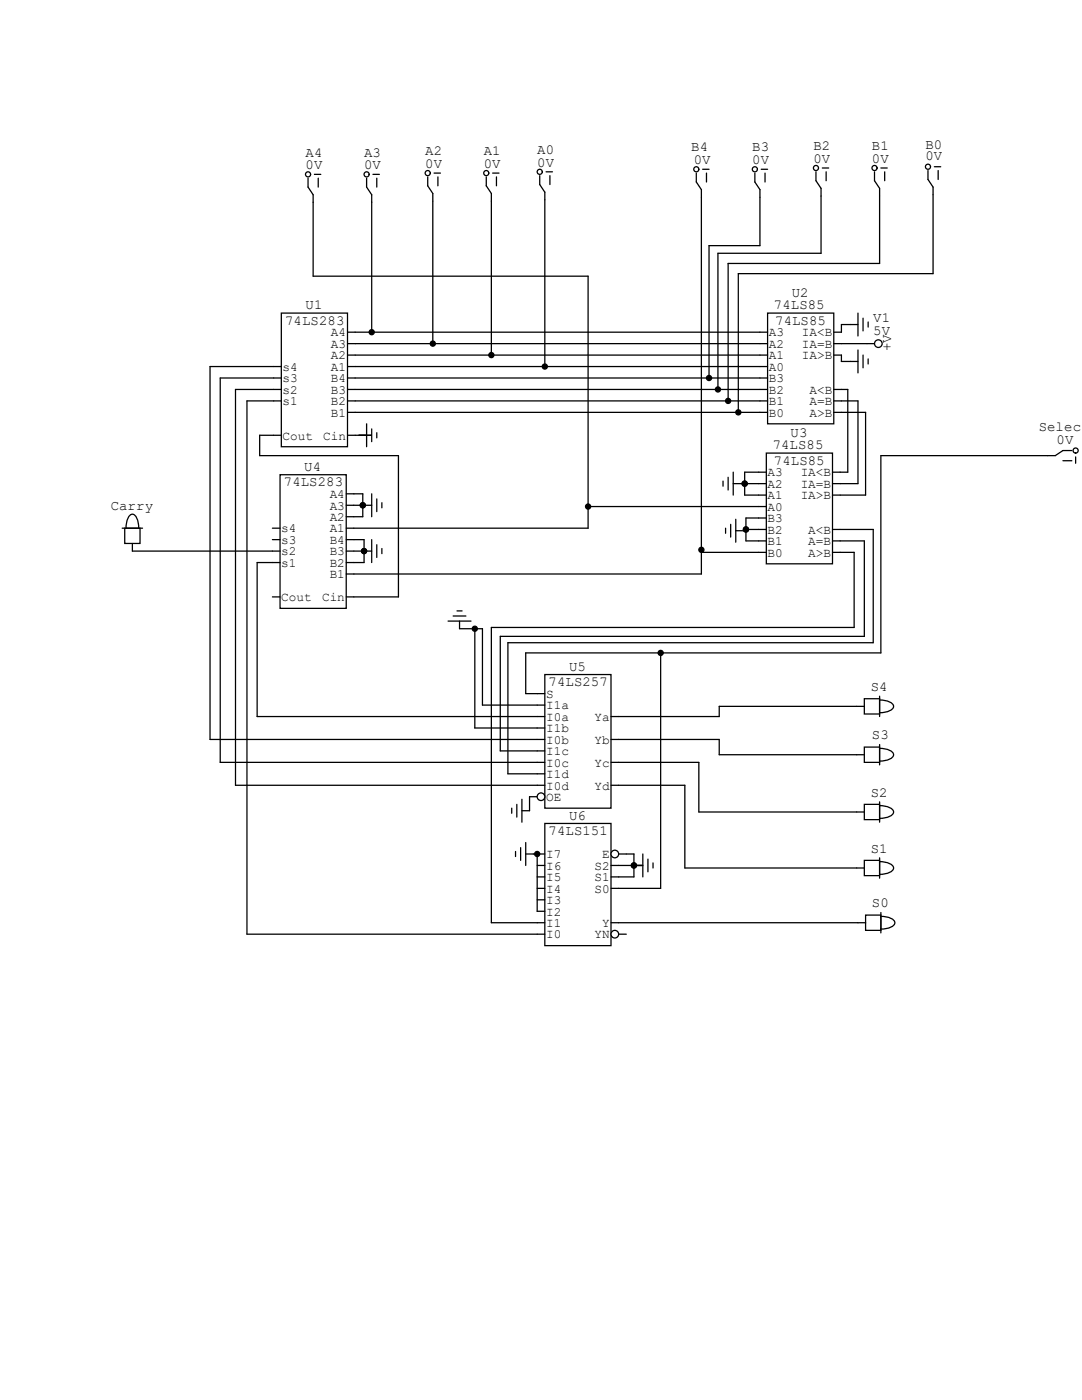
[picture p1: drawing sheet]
<svg xmlns="http://www.w3.org/2000/svg" width="216mm" height="279mm" viewBox="0 0 216 279" stroke-linecap="round" stroke-linejoin="round" font-family="sans-serif">
<g fill="none" stroke="#000" stroke-width=".25">
<path d="M61.5 35.6v1.7l1 1.6v1.5M62.7 34.8h1.3M63.5 35.6v1.7M73.2 35.6v1.7l1 1.6v1.5M74.4 34.8h1.3M75.2 35.6v1.7M85.3 35.3v1.8l1.1 1.5v1.5M86.6 34.5h1.3M87.4 35.3v1.8M97 35.3v1.8l1 1.5v1.5M98.3 34.5h1.3M99.1 35.3v1.8"/>
<path d="M107.7 35.1v1.7l1 1.6v1.5M109 34.3h1.2M109.7 35.1v1.7M138.9 34.5v1.8l1.1 1.5v1.6M140.2 33.8h1.3M141 34.5v1.8M150.6 34.5v1.8l1 1.5v1.6M151.9 33.8h1.3M152.7 34.5v1.8M162.8 34.3v1.8l1 1.5v1.5M164.1 33.5h1.3M164.8 34.3v1.8"/>
<path d="M174.5 34.3v1.8l1 1.5v1.5M175.8 33.5h1.2M176.5 34.3v1.8M185.2 34v1.8l1 1.5v1.6M186.4 33.3h1.3M187.2 34v1.8M212.1 91.9h1.8M213.9 89.9h-1.8l-1.5 1h-1.6M214.6 91.2v1.3M89.4 124h4.6M90.4 122.9h2.6M91.2 121.9h1"/>
<path d="M91.7 124v1.5"/>
<circle cx="61.5" cy="34.8" r=".51"/>
<circle cx="73.2" cy="34.8" r=".51"/>
<circle cx="85.3" cy="34.5" r=".51"/>
<circle cx="97" cy="34.5" r=".51"/>
<circle cx="107.7" cy="34.3" r=".51"/>
<circle cx="138.9" cy="33.8" r=".51"/>
<circle cx="150.6" cy="33.8" r=".51"/>
<circle cx="162.8" cy="33.5" r=".51"/>
<circle cx="174.5" cy="33.5" r=".51"/>
<circle cx="185.2" cy="33.3" r=".51"/>
<circle cx="214.6" cy="89.9" r=".51"/>
</g>
<g fill="#fff" stroke="#000" stroke-width=".25">
<path d="M173.1 140.3a4.9 4.9 0 0 1 4.8 0 .73 .73 0 0 1 0 1.3 4.9 4.9 0 0 1-4.8 0 .73 .73 0 0 1 0-1.3z" fill-rule="evenodd"/>
<path d="M172.5 139.4h3v3.1h-3z" fill-rule="evenodd"/>
</g>
<path d="M175.5 138.9v4.1M170.9 141h1.6" fill="none" stroke="#000" stroke-width=".25"/>
<g fill="#fff" stroke="#000" stroke-width=".25">
<path d="M173.1 150a4.9 4.9 0 0 1 4.8 0 .73 .73 0 0 1 0 1.3 4.9 4.9 0 0 1-4.8 0 .73 .73 0 0 1 0-1.3z" fill-rule="evenodd"/>
<path d="M172.5 149.1h3v3h-3z" fill-rule="evenodd"/>
</g>
<path d="M170.9 150.6h1.6M175.5 148.6v4.1" fill="none" stroke="#000" stroke-width=".25"/>
<g fill="#fff" stroke="#000" stroke-width=".25">
<path d="M173.1 161.4a4.9 4.9 0 0 1 4.8 0 .73 .73 0 0 1 0 1.3 4.9 4.9 0 0 1-4.8 0 .73 .73 0 0 1 0-1.3z" fill-rule="evenodd"/>
<path d="M172.5 160.5h3v3.1h-3z" fill-rule="evenodd"/>
</g>
<path d="M170.9 162.1h1.6M175.5 160v4.1" fill="none" stroke="#000" stroke-width=".25"/>
<g fill="#fff" stroke="#000" stroke-width=".25">
<path d="M173.1 172.6a4.9 4.9 0 0 1 4.8 0 .73 .73 0 0 1 0 1.3 4.9 4.9 0 0 1-4.8 0 .73 .73 0 0 1 0-1.3z" fill-rule="evenodd"/>
<path d="M172.5 171.7h3v3.1h-3z" fill-rule="evenodd"/>
</g>
<path d="M170.9 173.2h1.6M175.5 171.2v4.1" fill="none" stroke="#000" stroke-width=".25"/>
<g fill="#fff" stroke="#000" stroke-width=".25">
<path d="M173.4 183.5a4.9 4.9 0 0 1 4.8 0 .73 .73 0 0 1 0 1.3 4.9 4.9 0 0 1-4.8 0 .73 .73 0 0 1 0-1.3z" fill-rule="evenodd"/>
<path d="M172.7 182.6h3.1v3.1h-3.1z" fill-rule="evenodd"/>
</g>
<g fill="none" stroke="#000" stroke-width=".25">
<path d="M104.1 159.5v4.6M102.1 161.3v1M102.9 169.9v1M103.1 160.5v2.6M103.9 169.2v2.5M104.1 161.8h1.6M104.9 168.1v4.6M104.9 170.4h1.5M126.7 172.7h1.6M128.3 170.4v4.6M129.3 171.4v2.6M130.3 172.2v1"/>
<path d="M171.2 184.1h1.5M175.8 182.1v4.1"/>
</g>
<path d="M108.7 164.3h13.2v24.4h-13.2z" fill-rule="evenodd" fill="#fff" stroke="#000" stroke-width=".25"/>
<path d="M107.2 170.4h1.5M107.2 172.7h1.5M107.2 175h1.5M107.2 177.3h1.5M107.2 179.6h1.5M123.4 170.4h1.6M107.2 181.9h1.5M107.2 184.1h1.5M107.2 186.4h1.5" fill="none" stroke="#000" stroke-width=".25"/>
<circle cx="122.7" cy="170.4" r=".76" fill="#fff" stroke="#000" stroke-width=".25"/>
<path d="M121.9 172.7h1.5M121.9 175h1.5M121.9 177.3h1.5M121.9 184.1h1.5M123.4 186.4h1.6" fill="none" stroke="#000" stroke-width=".25"/>
<g fill="#fff" stroke="#000" stroke-width=".25">
<path d="M25.8 103a.73 .73 0 0 1 1.3 0 4.9 4.9 0 0 1 0 4.8 .73 .73 0 0 1-1.3 0 4.9 4.9 0 0 1 0-4.8z" fill-rule="evenodd"/>
<path d="M24.9 105.4h3v3.1h-3z" fill-rule="evenodd"/>
<circle cx="122.7" cy="186.4" r=".76"/>
</g>
<path d="M24.4 105.4h4M26.4 108.5v1.5" fill="none" stroke="#000" stroke-width=".25"/>
<path d="M108.7 134.6h13.2v26.7h-13.2z" fill-rule="evenodd" fill="#fff" stroke="#000" stroke-width=".25"/>
<path d="M107.2 138.4h1.5M105.7 159h1.5M107.2 140.7h1.5M107.2 143h1.5M107.2 145.3h1.5M107.2 147.6h1.5M107.2 149.9h1.5M107.2 152.1h1.5M107.2 154.4h1.5M107.2 156.7h1.5" fill="none" stroke="#000" stroke-width=".25"/>
<circle cx="107.9" cy="159" r=".76" fill="#fff" stroke="#000" stroke-width=".25"/>
<path d="M74.2 98.6v4.5M75.2 99.6v2.5M72.6 110h1.6M72.6 100.8h1.6M74.2 107.7v4.6M75.2 108.7v2.6M76.2 100.3v1M76.2 109.5v1M121.9 143h1.5M121.9 147.6h1.5M121.9 152.1h1.5M121.9 156.7h1.5" fill="none" stroke="#000" stroke-width=".25"/>
<path d="M55.9 94.7h13.2v26.7h-13.2z" fill-rule="evenodd" fill="#fff" stroke="#000" stroke-width=".25"/>
<g fill="none" stroke="#000" stroke-width=".25">
<path d="M169.7 72.1h1.5M169.7 64.8h1.5M171.2 62.5v4.6M171.2 69.8v4.6M172.2 63.5v2.5M172.2 70.9v2.5M173 68.6h1.5M173.2 64.3v1M173.2 71.6v1M69.1 98.6h1.5M144.3 96v1M145.3 95.2v2.6"/>
<path d="M146.3 94.2v4.6M146.3 96.5h1.5M54.4 105.4h1.5M54.4 107.7h1.5M54.4 110h1.5M54.4 112.3h1.5M54.4 119.1h1.5M69.1 100.8h1.5M69.1 103.1h1.5M69.1 105.4h1.5M69.1 107.7h1.5M69.1 110h1.5"/>
<path d="M69.1 112.3h1.5M69.1 114.6h1.5M69.1 119.1h1.5M144.8 105.4v1M145.8 104.6v2.6M146.8 103.6v4.6M146.8 105.9h1.5"/>
</g>
<g fill="#fff" stroke="#000" stroke-width=".25">
<path d="M152.9 90.4h13.2v22.1h-13.2z" fill-rule="evenodd"/>
<circle cx="175.3" cy="68.6" r=".76"/>
</g>
<g fill="none" stroke="#000" stroke-width=".25">
<path d="M151.4 94.2h1.5M151.4 96.5h1.5M151.4 98.8h1.5M166.1 94.2h1.5M166.1 96.5h1.5M166.1 98.8h1.5M151.4 101.1h1.5M151.4 103.4h1.5M151.4 105.7h1.5M151.4 107.9h1.5M151.4 110.2h1.5M166.1 105.7h1.5"/>
<path d="M166.1 107.9h1.5M166.1 110.2h1.5"/>
</g>
<path d="M153.2 62.5h13.2v22.1h-13.2z" fill-rule="evenodd" fill="#fff" stroke="#000" stroke-width=".25"/>
<g fill="none" stroke="#000" stroke-width=".25">
<path d="M151.6 66.3h1.6M151.6 68.6h1.6M151.6 70.9h1.6M151.6 73.2h1.6M151.6 75.4h1.6M151.6 77.7h1.6M166.4 66.3h1.5M166.4 68.6h1.5M166.4 70.9h1.5M166.4 77.7h1.5M71.6 86.9h1.6M73.2 84.6v4.6"/>
<path d="M74.2 85.6v2.5M75.2 86.4v1M151.6 80h1.6M151.6 82.3h1.6M166.4 80h1.5M166.4 82.3h1.5"/>
</g>
<path d="M56.1 62.5h13.2v26.7h-13.2z" fill-rule="evenodd" fill="#fff" stroke="#000" stroke-width=".25"/>
<g fill="none" stroke="#000" stroke-width=".25">
<path d="M108.7 39.9v33.3M140 39.4v75.2h-69.4M151.6 39.4v9.6h-10.1v26.4M163.8 39.1v11.4h-20.5v27.2M175.5 39.1v13.5h-30.2v27.4M186.2 38.9v15.7h-38.9v27.7M62.5 40.4v14.7h54.8v50.3h-46.7M74.2 40.4v25.9M86.4 40.1v28.5M98 40.1v30.8M56.1 73.2h-14.2v74.4h65.3M56.1 75.4h-12.2v76.7h63.3"/>
<path d="M56.1 77.7h-9.1v79h60.2M69.3 66.3h82.3M69.3 68.6h82.3M69.3 70.9h82.3M69.3 73.2h82.3M69.3 75.4h82.3M69.3 77.7h82.3M167.9 68.6h5.1M167.9 77.7h1.3v16.5h-1.6M167.9 70.9v1.2h1.8M169.7 64.8h-1.8v1.5M56.1 80h-6.8v106.4h57.9"/>
<path d="M56.1 86.9h-4.3v4h27.7v28.2h-8.9M69.3 80h82.3M69.3 82.3h82.3M69.3 86.9h4.6M70.6 98.6h1.8v4.5h-1.8M73.9 86.9h.1M147.8 96.5h3.6M151.4 94.2h-2.8v4.6h2.8M167.9 80h3.3v16.5h-3.6M167.9 82.3h4.8v16.5h-5.1M209 90.9h-33.2v39.4h-70.9v8.1h2.3M26.4 110h28"/>
<path d="M54.4 112.3h-3.1v30.7h55.9M70.6 107.7h2v4.6h-2M70.6 110h2M70.6 100.8h2M72.6 110h.1M117.3 101.1h34.1M140 110.2h11.4M151.4 103.4h-2.6v4.5h2.6M151.4 105.7h-2.6l-.5 .2M167.6 110.2h2.8v15h-72.4v58.9h9.2M167.6 107.9h4.9v19.1h-72.7v22.9h7.4M167.6 105.7h6.6v22.6h-72.9v26.1h5.9"/>
<path d="M91.7 125.5h4.6v15.2h10.9M94.7 125.5v19.8h12.5M131.8 130.3v47h-8.4M105.7 159v2.8M123.4 147.6h20.1v3h27.4M123.4 152.1h16v10h31.5M123.4 156.7h13.3v16.5h34.2M170.9 141h-27.4v2h-20.1M106.4 170.4h.8v11.5M123.4 172.7h4.6M125 170.4h1.5v4.6h-3.1M128 172.7h.1"/>
<path d="M123.4 184.1h47.8"/>
</g>
<g fill="#000" stroke="#000" stroke-width=".25">
<circle cx="74.2" cy="66.3" r=".51"/>
<circle cx="86.4" cy="68.6" r=".51"/>
<circle cx="98" cy="70.9" r=".51"/>
<circle cx="108.7" cy="73.2" r=".51"/>
<circle cx="141.5" cy="75.4" r=".51"/>
<circle cx="143.3" cy="77.7" r=".51"/>
<circle cx="145.3" cy="80" r=".51"/>
<circle cx="147.3" cy="82.3" r=".51"/>
<circle cx="148.6" cy="96.5" r=".51"/>
<circle cx="72.4" cy="100.8" r=".51"/>
<circle cx="72.6" cy="110" r=".51"/>
<circle cx="117.3" cy="101.1" r=".51"/>
<circle cx="140" cy="109.7" r=".51"/>
<circle cx="148.8" cy="105.7" r=".51"/>
<circle cx="94.7" cy="125.5" r=".51"/>
<circle cx="131.8" cy="130.3" r=".51"/>
<circle cx="107.2" cy="170.4" r=".51"/>
<circle cx="126.5" cy="172.7" r=".51"/>
</g>
<g font-size="2.8">
<text x="162.3" y="30">B2</text>
<text x="174" y="30">B1</text>
<text x="184.7" y="29.7">B0</text>
<text x="61" y="31.2">A4</text>
<text x="61" y="33.8">0V</text>
<text x="72.6" y="31.2">A3</text>
<text x="72.6" y="33.8">0V</text>
<text x="84.8" y="31">A2</text>
<text x="84.8" y="33.5">0V</text>
<text x="96.5" y="31">A1</text>
<text x="96.5" y="33.5">0V</text>
<text x="107.2" y="30.7">A0</text>
<text x="107.2" y="33.3">0V</text>
<text x="137.9" y="30.2">B4</text>
<text x="138.4" y="32.8">0V</text>
<text x="150.1" y="30.2">B3</text>
<text x="150.1" y="32.8">0V</text>
<text x="162.3" y="32.5">0V</text>
<text x="174" y="32.5">0V</text>
<text x="184.7" y="32">0V</text>
<text x="158" y="59.2">U2</text>
<text x="56.9" y="64.8">74LS283</text>
<text x="61" y="61.7">U1</text>
<text x="154.4" y="61.7">74LS85</text>
<text x="154.7" y="64.8">74LS85</text>
<text x="174.2" y="64.3">V1</text>
<text x="174.2" y="66.8">5V</text>
<text x="177.8" y="70.1" transform="rotate(-90 177.8 70.1)">+V</text>
<text x="154.2" y="89.7">74LS85</text>
<text x="157.7" y="87.1">U3</text>
<text x="207.3" y="86.1">Select</text>
<text x="210.8" y="88.6">0V</text>
<text x="60.7" y="94">U4</text>
<text x="154.4" y="92.7">74LS85</text>
<text x="22.1" y="101.9">Carry</text>
<text x="56.6" y="97">74LS283</text>
<text x="109.5" y="136.9">74LS257</text>
<text x="113.5" y="133.9">U5</text>
<text x="173.7" y="137.9">S4</text>
<text x="174" y="147.6">S3</text>
<text x="173.7" y="159">S2</text>
<text x="109.5" y="166.6">74LS151</text>
<text x="113.5" y="163.6">U6</text>
<text x="173.7" y="170.2">S1</text>
<text x="174" y="181.1">S0</text>
</g>
<g font-size="2.5">
<text x="66" y="67.1">A4</text>
<text x="66" y="69.4">A3</text>
<text x="66" y="71.7">A2</text>
<text x="153.4" y="67.1">A3</text>
<text x="153.4" y="69.4">A2</text>
<text x="153.4" y="71.7">A1</text>
<text x="160" y="67.1">IA&lt;B</text>
<text x="160" y="69.4">IA=B</text>
<text x="160" y="71.7">IA&gt;B</text>
<text x="56.4" y="74">s4</text>
<text x="56.4" y="76.3">s3</text>
<text x="66" y="74">A1</text>
<text x="66" y="76.3">B4</text>
<text x="153.4" y="74">A0</text>
<text x="153.4" y="76.3">B3</text>
<text x="56.4" y="78.6">s2</text>
<text x="56.4" y="80.9">s1</text>
<text x="66" y="78.6">B3</text>
<text x="66" y="80.9">B2</text>
<text x="66" y="83.1">B1</text>
<text x="153.4" y="78.6">B2</text>
<text x="153.4" y="80.9">B1</text>
<text x="153.4" y="83.1">B0</text>
<text x="161.5" y="78.6">A&lt;B</text>
<text x="161.5" y="80.9">A=B</text>
<text x="161.5" y="83.1">A&gt;B</text>
<text x="56.4" y="87.7">Cout</text>
<text x="64.5" y="87.7">Cin</text>
<text x="153.2" y="95.1">A3</text>
<text x="159.8" y="95.1">IA&lt;B</text>
<text x="65.8" y="99.4">A4</text>
<text x="65.8" y="101.7">A3</text>
<text x="153.2" y="97.4">A2</text>
<text x="153.2" y="99.7">A1</text>
<text x="153.2" y="101.9">A0</text>
<text x="159.8" y="97.4">IA=B</text>
<text x="159.8" y="99.7">IA&gt;B</text>
<text x="56.1" y="106.3">s4</text>
<text x="65.8" y="104">A2</text>
<text x="65.8" y="106.3">A1</text>
<text x="153.2" y="104.2">B3</text>
<text x="153.2" y="106.5">B2</text>
<text x="161.3" y="106.5">A&lt;B</text>
<text x="56.1" y="108.5">s3</text>
<text x="56.1" y="110.8">s2</text>
<text x="56.1" y="113.1">s1</text>
<text x="65.8" y="108.5">B4</text>
<text x="65.8" y="110.8">B3</text>
<text x="65.8" y="113.1">B2</text>
<text x="153.2" y="108.8">B1</text>
<text x="153.2" y="111.1">B0</text>
<text x="161.3" y="108.8">A=B</text>
<text x="161.3" y="111.1">A&gt;B</text>
<text x="56.1" y="120">Cout</text>
<text x="64.3" y="120">Cin</text>
<text x="65.8" y="115.4">B1</text>
<text x="109" y="139.3">S</text>
<text x="109" y="141.6">I1a</text>
<text x="109" y="143.8">I0a</text>
<text x="118.6" y="143.8">Ya</text>
<text x="109" y="146.1">I1b</text>
<text x="109" y="148.4">I0b</text>
<text x="118.6" y="148.4">Yb</text>
<text x="109" y="150.7">I1c</text>
<text x="109" y="153">I0c</text>
<text x="109" y="155.3">I1d</text>
<text x="118.6" y="153">Yc</text>
<text x="109" y="157.6">I0d</text>
<text x="109" y="159.9">OE</text>
<text x="118.6" y="157.6">Yd</text>
<text x="109" y="171.3">I7</text>
<text x="109" y="173.6">I6</text>
<text x="118.6" y="173.6">S2</text>
<text x="120.1" y="171.3">E</text>
<text x="109" y="175.9">I5</text>
<text x="109" y="178.1">I4</text>
<text x="118.6" y="175.9">S1</text>
<text x="118.6" y="178.1">S0</text>
<text x="109" y="180.4">I3</text>
<text x="109" y="182.7">I2</text>
<text x="109" y="185">I1</text>
<text x="120.1" y="185">Y</text>
<text x="109" y="187.3">I0</text>
<text x="118.6" y="187.3">YN</text>
</g>
</svg>
